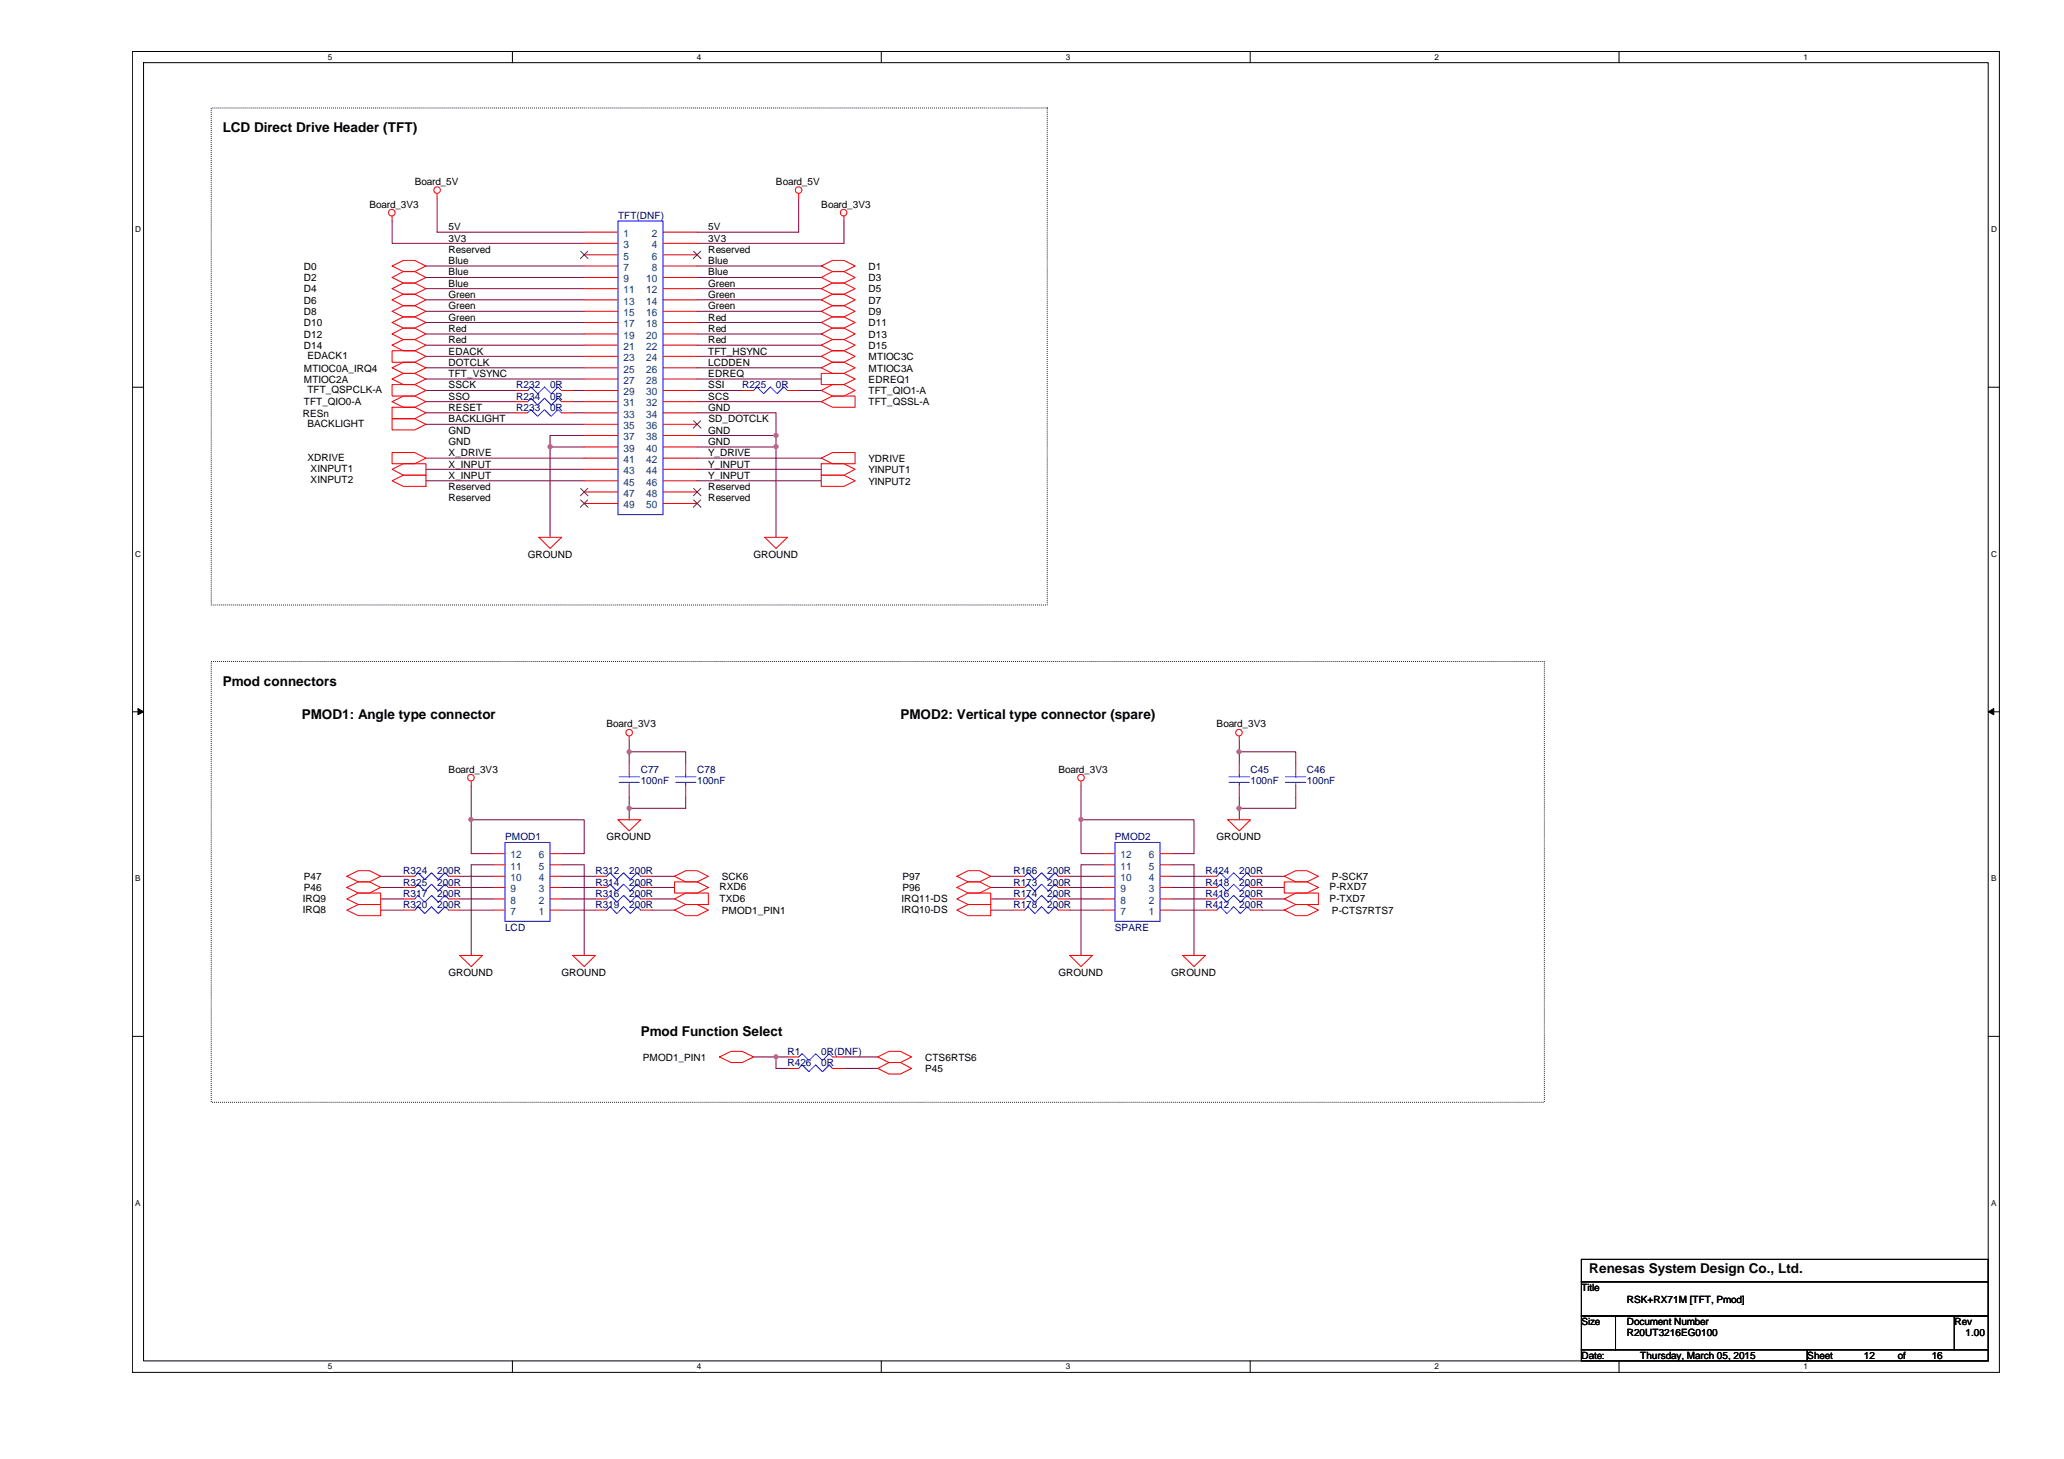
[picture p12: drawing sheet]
<svg xmlns="http://www.w3.org/2000/svg" width="297mm" height="210mm" viewBox="0 0 297 210" stroke-linecap="round" stroke-linejoin="round" font-family="sans-serif">
<path d="M19 7.4h268.7v190h-268.6zM20.7 9h265.4v186.8h-265.4z" fill="none" stroke="#000" stroke-width=".14"/>
<g fill="#fff">
<path d="M47.2 7.6h.6v1.3h-.6z"/>
<path d="M47.2 196h.6v1.3h-.6z"/>
</g>
<path d="M73.7 7.4v1.6M73.7 195.8v1.6" fill="none" stroke="#000" stroke-width=".14"/>
<g fill="#fff">
<path d="M100.3 7.6h.6v1.3h-.6z"/>
<path d="M100.3 196h.6v1.3h-.6z"/>
</g>
<path d="M126.8 7.4v1.6M126.8 195.8v1.6" fill="none" stroke="#000" stroke-width=".14"/>
<g fill="#fff">
<path d="M153.4 7.6h.6v1.3h-.6z"/>
<path d="M153.4 196h.6v1.3h-.6z"/>
</g>
<path d="M179.9 7.4v1.6M179.9 195.8v1.6" fill="none" stroke="#000" stroke-width=".14"/>
<g fill="#fff">
<path d="M206.5 7.6h.6v1.3h-.6z"/>
<path d="M206.5 196h.6v1.3h-.6z"/>
</g>
<path d="M233 7.4v1.6M233 195.8v1.6" fill="none" stroke="#000" stroke-width=".14"/>
<g fill="#fff">
<path d="M259.5 7.6h.6v1.3h-.6z"/>
<path d="M259.5 196h.6v1.3h-.6z"/>
<path d="M19.5 32.3h.8v1.4h-.8z"/>
<path d="M286.6 32.3h.8v1.4h-.8z"/>
<path d="M19.5 79h.8v1.3h-.8z"/>
<path d="M286.6 79h.8v1.3h-.8z"/>
</g>
<path d="M19.1 55.7h1.6M286.1 55.7h1.6" fill="none" stroke="#000" stroke-width=".14"/>
<g fill="#fff">
<path d="M19.5 125.7h.7v1.3h-.7z"/>
<path d="M286.6 125.7h.7v1.3h-.7z"/>
</g>
<path d="M19.1 102.4h1.6M286.1 102.4h1.6" fill="none" stroke="#000" stroke-width=".14"/>
<path d="M19.9 101.9l.8 .5-.8 .4zM286.1 102.4l.8-.5v.9z" fill="#000" stroke="#000" stroke-width=".14"/>
<g fill="#fff">
<path d="M19.5 172.4h.7v1.3h-.7z"/>
<path d="M286.6 172.4h.7v1.3h-.7z"/>
</g>
<path d="M19.1 149.1h1.6M286.1 149.1h1.6M227.6 181.2h58.5v3.2h-58.5zM227.6 184.4h58.5v4.9h-58.5zM227.6 189.3h4.9v4.9h-4.9zM227.6 194.2h32.5v1.6h-32.5zM232.5 189.3h48.8v4.9h-48.8zM260.1 194.2h26v1.6h-26zM281.3 189.3h4.8v4.9h-4.8z" fill="none" stroke="#000" stroke-width=".14"/>
<path d="M30.4 15.5h120.3v71.5h-120.3zM30.4 95.2h191.8v63.4h-191.8z" fill="none" stroke="#000" stroke-width=".14" stroke-dasharray="0 .3"/>
<g fill="none" stroke="#800040" stroke-width=".14">
<path d="M56.4 31.8v3.2h27.7M61.3 38.3h22.8M61.3 39.9h22.8M62.9 28.5v4.9h21.2M100.3 38.3h17.9M100.3 39.9h17.9M114.9 28.5v4.9h-14.6M121.5 31.8v3.2h-21.2M61.3 56.2h13M61.3 57.8h13M61.3 59.4h13M61.3 41.5h22.8"/>
<path d="M61.3 43.1h22.8M61.3 44.8h22.8M61.3 46.4h22.8M61.3 51.3h22.8M61.3 48h22.8M61.3 52.9h22.8M61.3 49.7h22.8M61.3 54.5h22.8M82.4 57.8h1.7M82.4 56.2h1.7M82.4 59.4h1.7M100.3 41.5h17.9"/>
<path d="M100.3 59.4h11.4v3.3M100.3 43.1h17.9M100.3 44.8h17.9M100.3 46.4h17.9M100.3 48h17.9M100.3 56.2h6.5M100.3 49.7h17.9M100.3 57.8h17.9M100.3 54.5h17.9M100.3 52.9h17.9M100.3 51.3h17.9M114.9 56.2h3.3"/>
<path d="M61.3 61h22.8M61.3 65.9h22.8M61.3 67.5h22.8M61.3 69.2h22.8M79.2 64.3h4.9M79.2 64.3v13M84.1 62.7h-4.9v1.6M100.3 64.3h11.4M100.3 62.7h11.4M100.3 65.9h17.9M100.3 67.5h17.9M100.3 69.2h17.9"/>
<path d="M111.7 64.3v13M111.7 62.7v1.6M67.8 117.9v4.9h3.2M67.8 117.9h16.3v4.9h-3.3M67.8 113.1v4.8M90.6 106.6v1.6M90.6 114.7v1.6M90.6 116.3v1.6M90.6 108.2v1.6M90.6 108.2h8.1v1.6M98.7 114.7v1.6h-8.1M155.6 117.9v4.9h3.2"/>
<path d="M155.6 117.9h16.2v4.9h-3.2M155.6 113.1v4.8M178.4 108.2h8.1v1.6M178.4 106.6v1.6M178.4 114.7v1.6M178.4 116.3v1.6M178.4 108.2v1.6M186.5 114.7v1.6h-8.1M54.8 129.3h3.2M54.8 126.1h3.2M54.8 127.7h3.2M54.8 130.9h3.2"/>
<path d="M66.2 127.7h4.8M66.2 130.9h4.8M66.2 126.1h4.8M66.2 129.3h4.8M71 124.4h-3.2v13.1M80.8 127.7h4.9M80.8 129.3h4.9M80.8 126.1h4.9M80.8 124.4h3.3v13.1M80.8 130.9h4.9M93.8 129.3h3.3M93.8 126.1h3.3"/>
<path d="M93.8 130.9h3.3M93.8 127.7h3.3M142.6 130.9h3.2M142.6 126.1h3.2M142.6 129.3h3.2M142.6 127.7h3.2M154 130.9h4.8M154 126.1h4.8M154 129.3h4.8M154 127.7h4.8M158.8 124.4h-3.2v13.1M168.6 124.4h3.2v13.1"/>
<path d="M168.6 130.9h4.9M168.6 127.7h4.9M168.6 129.3h4.9M168.6 126.1h4.9M181.6 129.3h3.2M181.6 126.1h3.2M181.6 130.9h3.2M181.6 127.7h3.2M108.5 152.1h3.2M111.7 152.1h1.6M111.7 152.1v1.6h1.6M121.5 152.1h4.8"/>
<path d="M121.5 153.7h4.8"/>
</g>
<g fill="#f0f" stroke="#f0f" stroke-width=".14">
<circle cx="79.2" cy="64.3" r=".3"/>
<circle cx="111.7" cy="64.3" r=".3"/>
<circle cx="111.7" cy="62.6" r=".3"/>
<circle cx="67.8" cy="117.9" r=".3"/>
<circle cx="111.7" cy="152.1" r=".3"/>
<circle cx="90.6" cy="116.3" r=".3"/>
<circle cx="90.6" cy="108.2" r=".3"/>
<circle cx="178.3" cy="116.3" r=".3"/>
<circle cx="178.3" cy="108.2" r=".3"/>
<circle cx="155.6" cy="117.9" r=".3"/>
</g>
<g fill="none" stroke="#f00" stroke-width=".14">
<path d="M56.4 38.3l1.6-.8h1.7l1.6 .8-1.6 .8h-1.7zM56.4 39.9l1.6-.8h1.7l1.6 .8-1.6 .8h-1.7zM56.4 31.1v.7M62.9 27.9v.6M84.1 33.4h4.8M84.1 35h4.8M84.1 36.7h4.8M84.1 38.3h4.8M84.1 39.9h4.8M95.4 33.4h4.9M95.4 35h4.9M95.4 36.7h4.9"/>
<path d="M95.4 38.3h4.9M95.4 39.9h4.9M114.9 27.9v.6M118.2 38.3l1.6-.8h1.7l1.6 .8-1.6 .8h-1.7zM118.2 39.9l1.6-.8h1.7l1.6 .8-1.6 .8h-1.7zM121.5 31.1v.7M56.4 50.5h3.3l1.6 .8-1.6 .8h-3.3zM56.4 55.3h3.3l1.6 .9-1.6 .8h-3.3zM56.4 57.8l1.6-.8h1.7l1.6 .8-1.6 .8h-1.7zM56.4 41.5l1.6-.8h1.7l1.6 .8-1.6 .8h-1.7zM56.4 43.1l1.6-.8h1.7l1.6 .8-1.6 .9h-1.7zM56.4 46.4l1.6-.8h1.7l1.6 .8-1.6 .8h-1.7z"/>
<path d="M56.4 48l1.6-.8h1.7l1.6 .8-1.6 .9h-1.7zM56.4 49.7l1.6-.8h1.7l1.6 .8-1.6 .8h-1.7zM56.4 44.8l1.6-.8h1.7l1.6 .8-1.6 .8h-1.7zM56.4 52.9l1.6-.8h1.7l1.6 .8-1.6 .8h-1.7zM56.4 58.6h3.3l1.6 .8-1.6 .8h-3.3zM56.4 54.5l1.6-.8h1.7l1.6 .8-1.6 .8h-1.7zM74.3 56.2h1.6M74.3 59.4h1.6M74.3 57.8h1.6M80.8 56.2h1.6M80.8 59.4h1.6M80.8 57.8h1.6"/>
<path d="M84.1 41.5h4.8M84.1 43.1h4.8M84.1 44.8h4.8M84.1 46.4h4.8M84.1 48h4.8M84.1 49.7h4.8M84.1 51.3h4.8M84.1 52.9h4.8M84.1 54.5h4.8M84.1 56.2h4.8M84.1 57.8h4.8M84.1 59.4h4.8"/>
<path d="M95.4 41.5h4.9M95.4 43.1h4.9M95.4 44.8h4.9M95.4 46.4h4.9M95.4 48h4.9M95.4 49.7h4.9M95.4 51.3h4.9M95.4 52.9h4.9M95.4 54.5h4.9M95.4 56.2h4.9M95.4 57.8h4.9M95.4 59.4h4.9"/>
<path d="M106.8 56.2h1.7M113.3 56.2h1.6M118.2 53.7h3.3l1.6 .8-1.6 .8h-3.3zM118.2 57.8l1.6-.8h3.3v1.6h-3.3zM118.2 41.5l1.6-.8h1.7l1.6 .8-1.6 .8h-1.7zM118.2 43.1l1.6-.8h1.7l1.6 .8-1.6 .9h-1.7zM118.2 44.8l1.6-.8h1.7l1.6 .8-1.6 .8h-1.7zM118.2 46.4l1.6-.8h1.7l1.6 .8-1.6 .8h-1.7zM118.2 48l1.6-.8h1.7l1.6 .8-1.6 .9h-1.7zM118.2 49.7l1.6-.8h1.7l1.6 .8-1.6 .8h-1.7zM118.2 51.3l1.6-.8h1.7l1.6 .8-1.6 .8h-1.7zM118.2 52.9l1.6-.8h1.7l1.6 .8-1.6 .8h-1.7z"/>
<path d="M118.2 56.2l1.6-.9h1.7l1.6 .9-1.6 .8h-1.7zM56.4 60.2h3.3l1.6 .8-1.6 .8h-3.3zM56.4 65.1h3.3l1.6 .8-1.6 .8h-3.3zM56.4 67.5l1.6-.8h3.3v1.7h-3.3zM56.4 69.2l1.6-.8h3.3v1.6h-3.3zM77.6 77.3h3.2l-1.6 1.6zM84.1 61h4.8M84.1 62.7h4.8M84.1 64.3h4.8M84.1 65.9h4.8M84.1 67.5h4.8M84.1 69.2h4.8"/>
<path d="M84.1 70.8h4.8M84.1 72.4h4.8M95.4 61h4.9M95.4 62.7h4.9M95.4 64.3h4.9M95.4 65.9h4.9M95.4 67.5h4.9M95.4 69.2h4.9M95.4 70.8h4.9M95.4 72.4h4.9M110.1 77.3h3.2l-1.6 1.6zM118.2 66.7h3.3l1.6 .8-1.6 .9h-3.3z"/>
<path d="M118.2 68.4h3.3l1.6 .8-1.6 .8h-3.3zM118.2 65.9l1.6-.8h3.3v1.6h-3.3zM67.8 112.4v.7M88.9 117.9h3.3l-1.6 1.6zM90.6 105.9v.7M90.6 109.8v1.6M90.6 113.1v1.6M98.7 109.8v1.6M98.7 113.1v1.6M155.6 112.4v.7M176.7 117.9h3.3l-1.6 1.6zM178.4 105.9v.7"/>
<path d="M178.4 109.8v1.6M178.4 113.1v1.6M186.5 109.8v1.6M186.5 113.1v1.6M49.9 127.7l1.7-.8h1.6l1.6 .8-1.6 .8h-1.6zM49.9 126.1l1.7-.8h1.6l1.6 .8-1.6 .8h-1.6zM49.9 130.9l1.7-.8h3.2v1.6h-3.2zM49.9 129.3l1.7-.8h3.2v1.6h-3.2zM58 129.3h1.7M58 130.9h1.7M58 126.1h1.7M58 127.7h1.7"/>
<path d="M64.6 129.3h1.6M64.6 130.9h1.6M64.6 126.1h1.6M64.6 127.7h1.6M66.2 137.5h3.2l-1.6 1.6zM71 130.9h1.7M71 129.3h1.7M71 127.7h1.7M71 126.1h1.7M71 124.4h1.7M71 122.8h1.7M79.2 130.9h1.6"/>
<path d="M79.2 129.3h1.6M79.2 127.7h1.6M79.2 126.1h1.6M79.2 124.4h1.6M79.2 122.8h1.6M82.4 137.5h3.3l-1.6 1.6zM85.7 127.7h1.6M85.7 130.9h1.6M85.7 129.3h1.6M85.7 126.1h1.6M92.2 127.7h1.6M92.2 130.9h1.6"/>
<path d="M92.2 129.3h1.6M92.2 126.1h1.6M97.1 129.3l1.6-.8h3.2v1.6h-3.2zM97.1 126.9h3.2l1.6 .8-1.6 .8h-3.2zM97.1 130.9l1.6-.8h1.6l1.6 .8-1.6 .8h-1.6zM97.1 126.1l1.6-.8h1.6l1.6 .8-1.6 .8h-1.6zM137.7 127.7l1.6-.8h1.7l1.6 .8-1.6 .8h-1.7zM137.7 126.1l1.6-.8h1.7l1.6 .8-1.6 .8h-1.7zM137.7 130.9l1.6-.8h3.3v1.6h-3.3zM137.7 129.3l1.6-.8h3.3v1.6h-3.3zM145.8 127.7h1.6M145.8 130.9h1.6"/>
<path d="M145.8 126.1h1.6M145.8 129.3h1.6M152.3 127.7h1.7M152.3 130.9h1.7M152.3 126.1h1.7M152.3 129.3h1.7M154 137.5h3.2l-1.6 1.6zM158.8 130.9h1.6M158.8 129.3h1.6M158.8 127.7h1.6M158.8 126.1h1.6M158.8 124.4h1.6"/>
<path d="M158.8 122.8h1.6M167 130.9h1.6M167 129.3h1.6M167 127.7h1.6M167 126.1h1.6M167 124.4h1.6M167 122.8h1.6M170.2 137.5h3.3l-1.7 1.6zM173.5 127.7h1.6M173.5 129.3h1.6M173.5 130.9h1.6M173.5 126.1h1.6"/>
<path d="M180 127.7h1.6M180 129.3h1.6M180 130.9h1.6M180 126.1h1.6M184.8 130.9l1.7-.8h1.6l1.6 .8-1.6 .8h-1.6zM184.8 126.1l1.7-.8h1.6l1.6 .8-1.6 .8h-1.6zM184.8 129.3l1.7-.8h3.2v1.6h-3.2zM184.8 126.9h3.3l1.6 .8-1.6 .8h-3.3zM103.5 152.1l1.7-.8h1.6l1.7 .8-1.7 .8h-1.6zM113.3 153.7h1.6M113.3 152.1h1.6M119.8 153.7h1.7"/>
<path d="M119.8 152.1h1.7M126.3 152.1l1.6-.8h1.7l1.6 .8-1.6 .8h-1.7zM126.3 153.7l1.6-.8h1.7l1.6 .8-1.6 .8h-1.7z"/>
<circle cx="56.4" cy="30.6" r=".47"/>
<circle cx="62.9" cy="27.3" r=".47"/>
<circle cx="114.9" cy="27.3" r=".47"/>
<circle cx="121.4" cy="30.6" r=".47"/>
<circle cx="67.8" cy="111.9" r=".47"/>
<circle cx="90.5" cy="105.4" r=".47"/>
<circle cx="155.6" cy="111.9" r=".47"/>
<circle cx="178.3" cy="105.4" r=".47"/>
</g>
<g fill="none" stroke="#00f" stroke-width=".14">
<path d="M88.9 31.8h6.5v42.2h-6.5zM75.9 56.2l.5-.5 1 .9 1-.9 .9 .9 1-.9 .5 .5M75.9 59.4l.5-.5 1 1 1-1 .9 1 1-1 .5 .5M75.9 57.8l.5-.5 1 1 1-1 .9 1 1-1 .5 .5M108.5 56.2l.4-.5 1 .9 1-.9 .9 .9 1-.9 .5 .5M89.1 112.6h2.9M89.1 111.8h2.9M90.6 111.4v.4M90.6 112.6v.5M97.2 112.6h3M97.2 111.8h3M98.7 111.4v.4"/>
<path d="M98.7 112.6v.5M176.9 112.6h2.9M176.9 111.8h2.9M178.4 111.4v.4M178.4 112.6v.5M185 112.6h2.9M185 111.8h2.9M186.5 111.4v.4M186.5 112.6v.5M59.7 129.3l.5-.5 .9 1 1-1 1 1 1-1 .5 .5M59.7 130.9l.5-.5 .9 1 1-1 1 1 1-1 .5 .5M59.7 126.1l.5-.5 .9 .9 1-.9 1 .9 1-.9 .5 .5"/>
<path d="M59.7 127.7l.5-.5 .9 1 1-1 1 1 1-1 .5 .5M72.7 121.2h6.5v11.3h-6.5zM87.3 127.7l.5-.5 1 1 .9-1 1 1 1-1 .5 .5M87.3 130.9l.5-.5 1 1 .9-1 1 1 1-1 .5 .5M87.3 129.3l.5-.5 1 1 .9-1 1 1 1-1 .5 .5M87.3 126.1l.5-.5 1 .9 .9-.9 1 .9 1-.9 .5 .5M147.4 127.7l.6-.5 .9 1 1-1 1 1 .9-1 .5 .5M147.4 130.9l.6-.5 .9 1 1-1 1 1 .9-1 .5 .5M147.4 126.1l.6-.5 .9 .9 1-.9 1 .9 .9-.9 .5 .5M147.4 129.3l.6-.5 .9 1 1-1 1 1 .9-1 .5 .5M160.4 121.2h6.6v11.3h-6.6zM175.1 127.7l.5-.5 1 1 .9-1 1 1 1-1 .5 .5"/>
<path d="M175.1 129.3l.5-.5 1 1 .9-1 1 1 1-1 .5 .5M175.1 130.9l.5-.5 1 1 .9-1 1 1 1-1 .5 .5M175.1 126.1l.5-.5 1 .9 .9-.9 1 .9 1-.9 .5 .5M114.9 153.7l.5-.5 1 1 1-1 1 1 .9-1 .5 .5M114.9 152.1l.5-.5 1 1 1-1 1 1 .9-1 .5 .5"/>
</g>
<g fill="none" stroke="#804000" stroke-width=".14">
<path d="M83.6 36.2l1 1M84.6 36.2l-1.1 1M99.8 36.2l1.1 1M100.8 36.2l-1 1M83.6 70.3l1 1M83.6 71.9l1 1.1M84.6 70.3l-1.1 1M84.6 71.9l-1.1 1.1M99.8 60.5l1.1 1.1M99.8 70.3l1.1 1M99.8 71.9l1.1 1.1M100.8 60.5l-1 1.1"/>
<path d="M100.8 70.3l-1 1M100.8 71.9l-1 1.1"/>
</g>
<g font-size="1.9">
<text x="32" y="19">LCD Direct Drive Header (TFT)</text>
<text x="32" y="98.6">Pmod connectors</text>
<text x="43.4" y="103.5">PMOD1: Angle type connector</text>
<text x="129.6" y="103.5">PMOD2: Vertical type connector (spare)</text>
<text x="92.2" y="149">Pmod Function Select</text>
<text x="228.7" y="183.1">Renesas System Design Co., Ltd.</text>
</g>
<g font-size="1.5" fill="#004080">
<text x="89.7" y="34.1">1</text>
<text x="89.7" y="35.7">3</text>
<text x="93.8" y="34.1">2</text>
<text x="93.8" y="35.7">4</text>
<text x="89.7" y="37.3">5</text>
<text x="89.7" y="38.9">7</text>
<text x="89.7" y="40.6">9</text>
<text x="93" y="40.6">10</text>
<text x="93.8" y="37.3">6</text>
<text x="93.8" y="38.9">8</text>
<text x="89.7" y="42.2">11</text>
<text x="89.7" y="43.8">13</text>
<text x="89.7" y="45.5">15</text>
<text x="89.7" y="47.1">17</text>
<text x="93" y="42.2">12</text>
<text x="93" y="43.8">14</text>
<text x="93" y="45.5">16</text>
<text x="93" y="47.1">18</text>
<text x="89.7" y="48.7">19</text>
<text x="89.7" y="50.3">21</text>
<text x="89.7" y="51.9">23</text>
<text x="89.7" y="53.6">25</text>
<text x="93" y="48.7">20</text>
<text x="93" y="50.3">22</text>
<text x="93" y="51.9">24</text>
<text x="93" y="53.6">26</text>
<text x="89.7" y="55.2">27</text>
<text x="89.7" y="56.9">29</text>
<text x="89.7" y="58.5">31</text>
<text x="93" y="55.2">28</text>
<text x="93" y="56.9">30</text>
<text x="93" y="58.5">32</text>
<text x="89.7" y="60.1">33</text>
<text x="89.7" y="61.7">35</text>
<text x="89.7" y="63.3">37</text>
<text x="89.7" y="65">39</text>
<text x="93" y="60.1">34</text>
<text x="93" y="61.7">36</text>
<text x="93" y="63.3">38</text>
<text x="93" y="65">40</text>
<text x="89.7" y="66.6">41</text>
<text x="89.7" y="68.2">43</text>
<text x="89.7" y="69.8">45</text>
<text x="89.7" y="71.5">47</text>
<text x="93" y="66.6">42</text>
<text x="93" y="68.2">44</text>
<text x="93" y="69.8">46</text>
<text x="93" y="71.5">48</text>
<text x="89.7" y="73.1">49</text>
<text x="93" y="73.1">50</text>
<text x="73.5" y="125.1">11</text>
<text x="73.5" y="123.5">12</text>
<text x="77.6" y="125.1">5</text>
<text x="77.6" y="123.5">6</text>
<text x="161.2" y="125.1">11</text>
<text x="161.2" y="123.5">12</text>
<text x="165.4" y="125.1">5</text>
<text x="165.4" y="123.5">6</text>
<text x="73.5" y="131.6">7</text>
<text x="73.5" y="130">8</text>
<text x="73.5" y="128.4">9</text>
<text x="73.5" y="126.7">10</text>
<text x="77.6" y="131.6">1</text>
<text x="77.6" y="130">2</text>
<text x="77.6" y="128.4">3</text>
<text x="77.6" y="126.7">4</text>
<text x="161.2" y="131.6">7</text>
<text x="161.2" y="130">8</text>
<text x="161.2" y="128.4">9</text>
<text x="161.2" y="126.7">10</text>
<text x="165.4" y="131.6">1</text>
<text x="165.4" y="130">2</text>
<text x="165.4" y="128.4">3</text>
<text x="165.4" y="126.7">4</text>
</g>
<g font-size="1.4">
<text x="53.2" y="29.9">Board_3V3</text>
<text x="59.7" y="26.6">Board_5V</text>
<text x="111.7" y="26.6">Board_5V</text>
<text x="118.2" y="29.9">Board_3V3</text>
<text x="64.6" y="33.1">5V</text>
<text x="64.6" y="34.8">3V3</text>
<text x="101.9" y="33.1">5V</text>
<text x="101.9" y="34.8">3V3</text>
<text x="43.7" y="38.8">D0</text>
<text x="43.7" y="40.4">D2</text>
<text x="64.6" y="36.4">Reserved</text>
<text x="64.6" y="38">Blue</text>
<text x="64.6" y="39.6">Blue</text>
<text x="64.6" y="41.3">Blue</text>
<text x="101.9" y="36.4">Reserved</text>
<text x="101.9" y="38">Blue</text>
<text x="101.9" y="39.6">Blue</text>
<text x="101.9" y="41.3">Green</text>
<text x="125" y="38.8">D1</text>
<text x="125" y="40.4">D3</text>
<text x="43.7" y="42.1">D4</text>
<text x="43.7" y="43.7">D6</text>
<text x="43.7" y="46.9">D10</text>
<text x="43.7" y="45.3">D8</text>
<text x="64.6" y="42.9">Green</text>
<text x="64.6" y="47.8">Red</text>
<text x="64.6" y="44.5">Green</text>
<text x="64.6" y="46.1">Green</text>
<text x="101.9" y="42.9">Green</text>
<text x="101.9" y="44.5">Green</text>
<text x="101.9" y="46.1">Red</text>
<text x="101.9" y="47.8">Red</text>
<text x="125" y="42.1">D5</text>
<text x="125" y="43.7">D7</text>
<text x="125" y="45.3">D9</text>
<text x="125" y="46.9">D11</text>
<text x="43.7" y="48.6">D12</text>
<text x="43.7" y="50.2">D14</text>
<text x="43.7" y="53.5">MTIOC0A_IRQ4</text>
<text x="44.2" y="51.6">EDACK1</text>
<text x="64.6" y="52.6">DOTCLK</text>
<text x="64.6" y="51">EDACK</text>
<text x="64.6" y="49.4">Red</text>
<text x="101.9" y="52.6">LCDDEN</text>
<text x="101.9" y="51">TFT_HSYNC</text>
<text x="101.9" y="49.4">Red</text>
<text x="125" y="48.6">D13</text>
<text x="125" y="50.2">D15</text>
<text x="125" y="51.8">MTIOC3C</text>
<text x="125" y="53.5">MTIOC3A</text>
<text x="43.6" y="59.9">RESn</text>
<text x="43.7" y="58.3">TFT_QIO0-A</text>
<text x="43.7" y="55.1">MTIOC2A</text>
<text x="44.2" y="56.6">TFT_QSPCLK-A</text>
<text x="64.6" y="54.3">TFT_VSYNC</text>
<text x="64.6" y="55.9">SSCK</text>
<text x="64.6" y="57.5">SSO</text>
<text x="64.6" y="59.1">RESET</text>
<text x="101.9" y="54.3">EDREQ</text>
<text x="101.9" y="55.9">SSI</text>
<text x="101.9" y="57.5">SCS</text>
<text x="101.9" y="59.1">GND</text>
<text x="125" y="55.1">EDREQ1</text>
<text x="125" y="58.3">TFT_QSSL-A</text>
<text x="125" y="56.7">TFT_QIO1-A</text>
<text x="44.2" y="61.4">BACKLIGHT</text>
<text x="64.6" y="62.4">GND</text>
<text x="64.6" y="64">GND</text>
<text x="64.6" y="65.7">X_DRIVE</text>
<text x="64.6" y="60.7">BACKLIGHT</text>
<text x="101.9" y="62.4">GND</text>
<text x="101.9" y="64">GND</text>
<text x="101.9" y="65.7">Y_DRIVE</text>
<text x="101.9" y="60.7">SD_DOTCLK</text>
<text x="44.2" y="66.3">XDRIVE</text>
<text x="44.7" y="67.9">XINPUT1</text>
<text x="44.7" y="69.6">XINPUT2</text>
<text x="64.6" y="67.3">X_INPUT</text>
<text x="64.6" y="68.9">X_INPUT</text>
<text x="64.6" y="70.5">Reserved</text>
<text x="101.9" y="70.5">Reserved</text>
<text x="101.9" y="67.3">Y_INPUT</text>
<text x="101.9" y="68.9">Y_INPUT</text>
<text x="125" y="68.1">YINPUT1</text>
<text x="125" y="69.7">YINPUT2</text>
<text x="125" y="66.5">YDRIVE</text>
<text x="64.6" y="72.1">Reserved</text>
<text x="101.9" y="72.1">Reserved</text>
<text x="75.9" y="80.3">GROUND</text>
<text x="108.5" y="80.3">GROUND</text>
<text x="87.3" y="104.6">Board_3V3</text>
<text x="175.1" y="104.6">Board_3V3</text>
<text x="64.6" y="111.2">Board_3V3</text>
<text x="152.3" y="111.2">Board_3V3</text>
<text x="87.3" y="120.9">GROUND</text>
<text x="175.1" y="120.9">GROUND</text>
<text x="43.6" y="131.3">IRQ8</text>
<text x="43.6" y="129.7">IRQ9</text>
<text x="43.7" y="128.2">P46</text>
<text x="43.7" y="126.6">P47</text>
<text x="103.5" y="129.7">TXD6</text>
<text x="103.5" y="128.1">RXD6</text>
<text x="103.9" y="131.5">PMOD1_PIN1</text>
<text x="103.9" y="126.6">SCK6</text>
<text x="129.8" y="131.3">IRQ10-DS</text>
<text x="129.8" y="129.7">IRQ11-DS</text>
<text x="129.9" y="128.2">P96</text>
<text x="129.9" y="126.6">P97</text>
<text x="191.3" y="129.7">P-TXD7</text>
<text x="191.3" y="128.1">P-RXD7</text>
<text x="191.7" y="131.5">P-CTS7RTS7</text>
<text x="191.7" y="126.6">P-SCK7</text>
<text x="64.6" y="140.4">GROUND</text>
<text x="80.8" y="140.4">GROUND</text>
<text x="152.3" y="140.4">GROUND</text>
<text x="168.6" y="140.4">GROUND</text>
<text x="92.5" y="152.6">PMOD1_PIN1</text>
<text x="133.1" y="152.6">CTS6RTS6</text>
<text x="133.1" y="154.2">P45</text>
<text x="227.6" y="185.8">Title</text>
<text x="227.6" y="190.7">Size</text>
<text x="234.1" y="187.4">RSK+RX71M [TFT, Pmod]</text>
<text x="234.1" y="190.7">Document Number</text>
<text x="281.3" y="190.7">Rev</text>
<text x="227.6" y="195.5">Date:</text>
<text x="234.1" y="192.3">R20UT3216EG0100</text>
<text x="236.1" y="195.5">Thursday, March 05, 2015</text>
<text x="260.1" y="195.5">Sheet</text>
<text x="268.2" y="195.5">12</text>
<text x="273.1" y="195.5">of</text>
<text x="278" y="195.5">16</text>
<text x="282.9" y="192.3">1.00</text>
</g>
<g font-size="1.4" fill="#000080">
<text x="88.9" y="31.5">TFT(DNF)</text>
<text x="74.3" y="55.9">R232</text>
<text x="74.3" y="59.1">R233</text>
<text x="74.3" y="57.5">R234</text>
<text x="79.2" y="55.9">0R</text>
<text x="79.2" y="59.1">0R</text>
<text x="79.2" y="57.5">0R</text>
<text x="106.8" y="55.9">R225</text>
<text x="111.7" y="55.9">0R</text>
<text x="92.2" y="111.2">C77</text>
<text x="92.2" y="112.8">100nF</text>
<text x="100.3" y="111.2">C78</text>
<text x="100.3" y="112.8">100nF</text>
<text x="180" y="111.2">C45</text>
<text x="180" y="112.8">100nF</text>
<text x="188.1" y="111.2">C46</text>
<text x="188.1" y="112.8">100nF</text>
<text x="58" y="125.8">R324</text>
<text x="62.9" y="125.8">200R</text>
<text x="72.7" y="120.9">PMOD1</text>
<text x="85.7" y="125.8">R312</text>
<text x="90.6" y="125.8">200R</text>
<text x="145.8" y="125.8">R166</text>
<text x="150.7" y="125.8">200R</text>
<text x="160.4" y="120.9">PMOD2</text>
<text x="173.5" y="125.8">R424</text>
<text x="178.4" y="125.8">200R</text>
<text x="58" y="129">R317</text>
<text x="58" y="130.7">R320</text>
<text x="58" y="127.4">R325</text>
<text x="62.9" y="129">200R</text>
<text x="62.9" y="130.7">200R</text>
<text x="62.9" y="127.4">200R</text>
<text x="85.7" y="127.4">R314</text>
<text x="85.7" y="130.7">R319</text>
<text x="85.7" y="129">R316</text>
<text x="90.6" y="127.4">200R</text>
<text x="90.6" y="130.7">200R</text>
<text x="90.6" y="129">200R</text>
<text x="145.8" y="127.4">R173</text>
<text x="145.8" y="130.7">R178</text>
<text x="145.8" y="129">R174</text>
<text x="150.7" y="127.4">200R</text>
<text x="150.7" y="130.7">200R</text>
<text x="150.7" y="129">200R</text>
<text x="173.5" y="127.4">R418</text>
<text x="173.5" y="129">R416</text>
<text x="173.5" y="130.7">R412</text>
<text x="178.3" y="130.7">200R</text>
<text x="178.4" y="127.4">200R</text>
<text x="178.4" y="129">200R</text>
<text x="72.7" y="133.9">LCD</text>
<text x="160.4" y="133.9">SPARE</text>
<text x="113.3" y="153.4">R426</text>
<text x="113.3" y="151.8">R1</text>
<text x="118.2" y="151.8">0R(DNF)</text>
<text x="118.2" y="153.4">0R</text>
</g>
<g font-size="1.2">
<text x="47.2" y="8.6">5</text>
<text x="100.3" y="8.6">4</text>
<text x="153.4" y="8.6">3</text>
<text x="206.5" y="8.6">2</text>
<text x="259.5" y="8.6">1</text>
<text x="19.5" y="33.4">D</text>
<text x="286.6" y="33.4">D</text>
<text x="19.5" y="80.1">C</text>
<text x="286.6" y="80.1">C</text>
<text x="19.5" y="126.8">B</text>
<text x="286.6" y="126.8">B</text>
<text x="19.5" y="173.5">A</text>
<text x="286.6" y="173.5">A</text>
<text x="47.2" y="197">5</text>
<text x="100.3" y="197">4</text>
<text x="153.4" y="197">3</text>
<text x="206.5" y="197">2</text>
<text x="259.5" y="197">1</text>
</g>
</svg>
